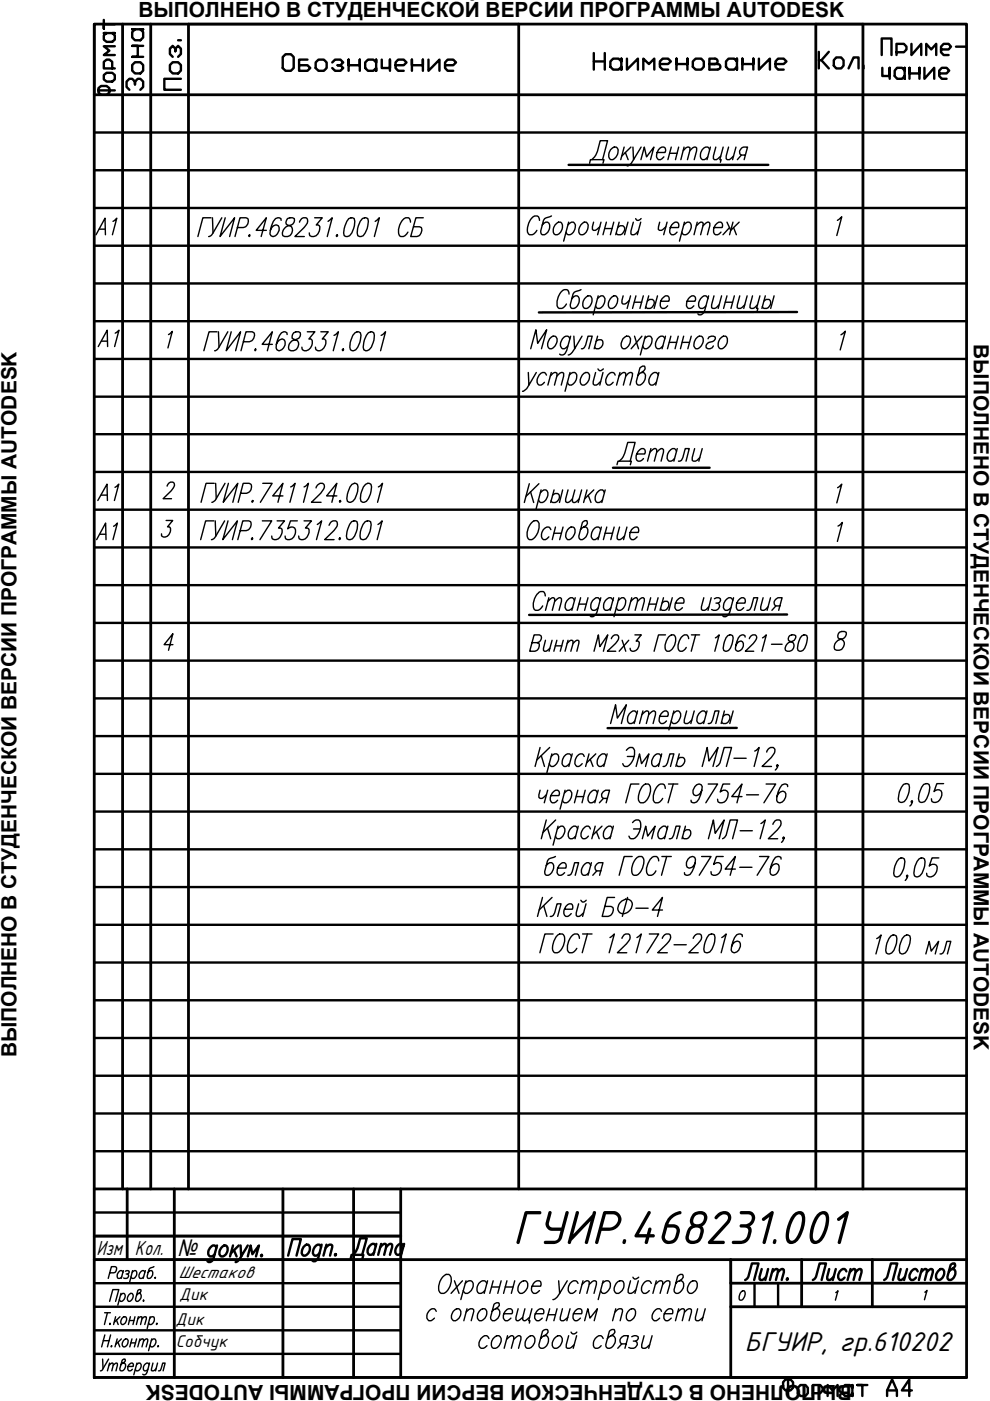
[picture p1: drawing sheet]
<svg xmlns="http://www.w3.org/2000/svg" width="210mm" height="297mm" viewBox="0 0 210 297" stroke-linecap="round" stroke-linejoin="round" font-family="sans-serif">
<!-- layer: 0 -->
<g fill="none" stroke="#000" stroke-width=".59">
<path d="M20 5.1h184.9v286.9h-184.9zM26 5.1v247M32 5.1v247M40 5.1v247M110 5.1v247M173 5.1v247M183 5.1v247M20 20.1h184.9M20 252.1h184.9M27 252.1v15M37 252.1v39.9M60 252.1v39.9"/>
<path d="M75 252.1v39.9M85 252.1v39.9M20 267.1h184.9M20 262.1h65M154.9 267.1v24.9h50M154.9 272.1h50M154.9 277.1h50M170 267.1v10M185 267.1v10"/>
</g>
<g fill="none" stroke="#000" stroke-width=".51">
<path d="M20 5.1v15M40 5.1h70M173 5.1h10M20 28.1h184.9M20 36.1h184.9M120.6 35h42.3M20 44.1h184.9M20 52.1h184.9M20 60.1h184.9M20 68.1h184.9M20 76.1h184.9M169 66.2h-54.7"/>
<path d="M20 84.1h184.9M20 92.1h184.9M130 99.2h20.5M20 100.1h184.9M20 108.1h184.9M20 116.1h184.9M20 124.1h184.9M20 132.1h184.9M166.9 130.3l-54.7 .1M20 140.1h184.9M20 148.1h184.9M20 156.1h184.9"/>
<path d="M156.2 154.3l-27.4 .1M20 164.1h184.9M20 172.1h184.9M20 180.1h184.9M20 188.1h184.9M20 196.1h184.9M20 204.1h184.9M20 212.1h184.9M20 220.1h184.9M20 228.1h184.9M20 236.1h184.9M20 257.1h65"/>
<path d="M20 244.1h184.9M20 262.1h65M20 267.1h65M20 277.1h65M20 272.1h65M160 272.1v5M165 272.1v5M20 282.1h65M20 287h65M20 292h184.9"/>
</g>
<g fill="none" stroke="#000" stroke-width=".3">
<path d="M125 34.6l.2-.7h2.9l-.3 .7M125.5 33.9a5.4 5.4 0 0 0 1.8-4.1h1.5l-1 4.1M129.5 31.7l.7-.5h.4a1.1 1.1 0 0 1 .3 1.5 1.48 1.48 0 0 1-1.4 1.2 1.39 1.39 0 0 1 0-2.2zM132.3 31.2l-.7 2.7M132.6 32.3l.6 1.6M133.8 31.2l-2 1.9M134.2 31.2l.1 2.7 1.6-2.7M134.3 33.9a1.64 1.64 0 0 1-1.3 1.3M135.9 33.9l.7-2.7 .5 2.1 1.5-2.1-.7 2.7M139.3 32.3h1.7a.71 .71 0 0 0 .1-.8 .71 .71 0 0 0-.8-.3 1.85 1.85 0 0 0-.9 2.4l.2 .3h.4l.8-.6M142 32.5h1.6M142.3 31.2l-.7 2.7"/>
<path d="M143.9 31.2l-.7 2.7M144.9 31.9l.9-.7 .5 .2-.5 2.5M145 31.2l-.6 2.7M146.3 31.9l.9-.7 .5 .2v.5l-.5 2M150.5 31.7l-.4-.5a1.6 1.6 0 0 0-1.4 1 1.6 1.6 0 0 0 .2 1.7h.5l.7-.6M150.6 31.2l-.7 2.7M151.8 31.2l-.5 1.9v.5l.2 .3h.4l.9-.8M153.3 31.2l-.7 2.7h.3l-.2 .5M154.5 31.2l-.5 1.9v.5l.2 .3h.4l.9-.8M156 31.2l-.7 2.7M157.2 32.9l-.9 1M158 32.9h-.8a.95 .95 0 0 1-.4-1 .95 .95 0 0 1 .8-.7h.9l-.7 2.7"/>
<path d="M44.7 46.2h-1.7l-1 4M45 46.2l.2 3.2M47 46.2l-1.8 3.2a1.14 1.14 0 0 1-1 .8M47.8 46.2l-1.1 4 3-4-1 4M50.3 48.2h1.3a1.37 1.37 0 0 0 .9-1.9l-.3-.1h-1.3l-1.1 4M52.7 50l.2-.2 .1 .2-.2 .2zM56.5 48.8h-2.2l2.2-2.6-1.1 4M59.6 46.7v-.4l-.4-.1-.8 .1a5.6 5.6 0 0 0-1.2 3.3l.2 .4 .4 .2a1.6 1.6 0 0 0 1.2-2.3 .94 .94 0 0 0-1.4 .3l-.3 .6M61 46.3a.88 .88 0 0 0-.1 1.4 1.26 1.26 0 0 1 1.1 1.5 1.26 1.26 0 0 1-1.6 1l-.4-.2a1.78 1.78 0 0 1 1.8-2.3 1.12 1.12 0 0 0 .6-1.4l-.4-.1zM63.5 47.1v-.2a1.03 1.03 0 0 1 1.6-.6 1.16 1.16 0 0 1-.2 1.4l-2.4 2.5h2M66.7 46.2h1.6l-1.2 1.5h.4l.2 .2a1.57 1.57 0 0 1-.3 1.7 1.57 1.57 0 0 1-1.7 .4l-.1-.6M69.6 46.9l.8-.7-1 4"/>
<path d="M71.3 50l.2-.2 .1 .2-.2 .2zM74 46.3l.5-.1 .6 .1a4.1 4.1 0 0 1-1 3.7l-.4 .2-.7-.2a4.5 4.5 0 0 1 1-3.7zM76.8 46.3l.5-.1 .7 .1a4.5 4.5 0 0 1-1 3.7l-.5 .2-.6-.2a4.1 4.1 0 0 1 .9-3.7zM79.5 46.9l.9-.7-1 4M87 47.1l-.2-.8-.2-.1a1.9 1.9 0 0 0-1.8 1.5 2.1 2.1 0 0 0 .2 2.5 1.41 1.41 0 0 0 1.5-1M89.7 46.2h-1.5l-1.1 4h1.3a1.44 1.44 0 0 0 .9-2l-.4-.1h-1.2M114.4 46.7l-.2-.7a1.26 1.26 0 0 0-1.8 .7 3 3 0 0 0-.3 2.9 1.17 1.17 0 0 0 1.7-.8M116.9 45.8l-1.4 .5-.3 .4-.6 2.3 .2 .6 .2 .2a1.6 1.6 0 0 0 1.4-1 1.6 1.6 0 0 0-.3-1.7h-.4l-.7 .6M118.1 47.3l.3-.2h.5a1.63 1.63 0 0 1-1.2 2.7 1.61 1.61 0 0 1 .4-2.5zM120.4 47.7l.8-.6h.4a1.13 1.13 0 0 1 .3 1.5 1.19 1.19 0 0 1-1.7 1l-.2-.4M120.6 47.1l-1.1 4M123.5 47.3l.4-.2h.4a1.13 1.13 0 0 1 .3 1.5 1.19 1.19 0 0 1-1.7 1 1.79 1.79 0 0 1 .6-2.3z"/>
<path d="M125.9 47.1l-.3 1v.5l.2 .2h.4l1-.7M127.4 47.1l-.7 2.7M128.2 48.5h1.6M128.6 47.1l-.8 2.7M130.1 47.1l-.7 2.7M131 48.2a.83 .83 0 0 1 1.4 0 1.18 1.18 0 0 1-.4 1.2 1.18 1.18 0 0 1-1.2 .2l-.1-.2M131.3 47.1l-.7 2.7M133.1 47.1l-.7 2.7M134.3 47.1l-.5 1.9v.6l.2 .2h.4l.9-.8M134.8 46.3l.1 .3a.67 .67 0 0 0 1-.3M135.8 47.1l-.7 2.7M139.9 47.1l-.3 1.5 .2 .2h.5l.9-.7"/>
<path d="M141.4 47.1l-.7 2.7M142.1 48.2h1.7a.71 .71 0 0 0 0-.9 .71 .71 0 0 0-1 0 1.85 1.85 0 0 0-.6 2.3l.2 .2h.4l.8-.6M145 47.7l.7-.6h.4a1.64 1.64 0 0 1-.7 2.7h-.4l-.4-.6M145.1 47.1l-1 4M147.7 47.9l.8-.8h.3l.3 .2-.6 2.5M147.8 47.1l-.6 2.7M149.1 47.9l.9-.8h.3l.2 .2v.6l-.5 1.9M151.4 48.2h1.7a.89 .89 0 0 0-.2-1.1 1.6 1.6 0 0 0-1.5 1 1.6 1.6 0 0 0 .3 1.7h.4l.8-.6M154.1 47.1l.8 1.7 1.8-1.7M154.7 48.2l-1.4 1.6M155.4 47.1l-.7 2.7M155.5 48.2l.6 1.6"/>
<path d="M177.5 46.7l1-.7-1.1 3.9M35.7 70.9l.8-.6-.9 3.5M112 79l.1 2.6 1.6-2.6M112.5 73.9l1.1-4 .4 2.9 1.9-2.9-1.1 4M115.9 79.5l-.5-.5a1.69 1.69 0 0 0-1.4 2.4l.3 .2h.4l.7-.5M116.5 71.8l.8-.5h.4a1.64 1.64 0 0 1-.7 2.6h-.5a1.13 1.13 0 0 1-.3-1.5zM116.7 79.7l.9-.7 .5 .1-.5 2.5M116.9 79l-.7 2.6M118.1 79.7l.9-.7 .5 .1v.6l-.5 1.9M120.6 62.3l-.2-.7a1.26 1.26 0 0 0-1.7 .7 3 3 0 0 0-.4 2.9 1.17 1.17 0 0 0 1.8-.7M120.7 79.5l.8-.5h.4a1.1 1.1 0 0 1 .3 1.5 1.48 1.48 0 0 1-1.5 1.1l-.4-.5M120.8 71.8l-.4-.5a1.65 1.65 0 0 0-1.4 2.4l.3 .2h.4l.7-.6"/>
<path d="M120.9 79l-1.1 4M121 71.3l-.9 3-.3 .6a.78 .78 0 0 1-1.1 .2M121.7 71.3l.1 2.6 1.6-2.6M121.8 73.9a1.77 1.77 0 0 1-1.3 1.4M123.2 61.4l-1.4 .6-.3 .3-.6 2.3 .1 .6 .2 .2a1.6 1.6 0 0 0 1.5-1 1.6 1.6 0 0 0-.3-1.7h-.4l-.8 .6M123.3 73.9l.6-.2 .3-.5 .5-1.9h.9l-.8 2.6M123.4 79.5l.8-.5h.4a1.1 1.1 0 0 1 .3 1.5 1.48 1.48 0 0 1-1.5 1.1 1.13 1.13 0 0 1-.3-1.5zM124 63.3l.7-.6h.4a1.63 1.63 0 0 1-1.1 2.7 1.32 1.32 0 0 1 0-2.1zM126.3 79l-.5 1.9v.5l.2 .2h.4l.9-.7M126.4 72.4a.8 .8 0 0 1 1.1-.4 .8 .8 0 0 1 .3 1.2 .95 .95 0 0 1-.8 .7 .95 .95 0 0 1-.9-.3M126.7 63.3l.7-.6h.4a1.13 1.13 0 0 1 .3 1.5 1.19 1.19 0 0 1-1.7 1l-.1-.4M126.7 71.3l-.7 2.6"/>
<path d="M126.8 78.2l.3 .4h.3l.5-.4M126.8 62.7l-1 4M127.8 79l-.6 2.6M129.4 63.3l.7-.6h.5a1.13 1.13 0 0 1 .3 1.5 1.19 1.19 0 0 1-1.7 1 1.7 1.7 0 0 1 .2-1.9zM130.4 79.5l-.4-.5a1.69 1.69 0 0 0-1.4 2.4l.3 .2h.4l.7-.5M131.2 79.7l1-.7 .5 .1v.6l-.5 1.9M131.4 79l-.7 2.6M132.1 71.8l.7-.5h.5a1.1 1.1 0 0 1 .3 1.5 1.48 1.48 0 0 1-1.5 1.1 1.13 1.13 0 0 1-.3-1.5zM132.1 62.7l-.2 1v.5l.2 .3h.4l.9-.8M132.7 79.7l.9-.7 .5 .1-.5 2.5M133.7 62.7l-.7 2.7M134.5 64.1h1.6"/>
<path d="M134.5 71.3l.9 2.6M134.8 62.7l-.7 2.7M136 79h.4a1.1 1.1 0 0 1 .3 1.5 1.48 1.48 0 0 1-1.4 1.1l-.3-.2-.1-.5 .8-2.9 .5-.4h.5v.2a1.27 1.27 0 0 1-1 1.3l-.4 .4M136.1 71.3l-2.3 2.6M136.4 62.7l-.7 2.7M136.7 71.8l.7-.5h.4a1.1 1.1 0 0 1 .3 1.5 1.48 1.48 0 0 1-1.4 1.1l-.4-.6M136.8 71.3l-1 4M137.2 63.9a.83 .83 0 0 1 1.5 0 1.18 1.18 0 0 1-.4 1.2 1.18 1.18 0 0 1-1.3 .1l-.1-.2M137.5 62.7l-.7 2.7M139.4 62.7l-.7 2.7M139.6 79.5l-.5-.5a1.76 1.76 0 0 0-1.3 2.4l.2 .2h.4l.7-.5M139.7 79l-.7 2.6"/>
<path d="M140.1 63.9h1.7a.89 .89 0 0 0-.2-1.2 1.6 1.6 0 0 0-1.5 1 1.6 1.6 0 0 0 .3 1.7h.4l.8-.6M141 71.8l-.5-.5a1.76 1.76 0 0 0-1.4 2.4l.3 .2h.4l.7-.6M141.1 71.3l-.7 2.6M141.9 72.6h1.6M142.2 71.3l-.7 2.6M143.8 71.3l-.7 2.6M144.6 72.6h1.6M144.9 71.3l-.6 2.6M145.7 63.9h1.7a.71 .71 0 0 0 0-.8 .71 .71 0 0 0-.7-.4 1.88 1.88 0 0 0-.9 2.5l.2 .2h.4l.7-.6M146.6 71.3l-.8 2.6M147.5 71.8l.8-.5h.4a1.64 1.64 0 0 1-.7 2.6h-.5a1.13 1.13 0 0 1-.3-1.5zM150.1 63.3a.71 .71 0 0 0-1.2-.4 1.58 1.58 0 0 0-.4 2.5h.5l.7-.6"/>
<path d="M150.1 71.8a1.04 1.04 0 0 1 1.5-.4l.1 .4-.3 .4-1.1 .4a.91 .91 0 0 0-.6 1.1 .97 .97 0 0 0 1.6-.4M150.2 62.7l-.8 3.1a1.16 1.16 0 0 1-1.2 .9l-.2-.2M151.4 62.7l-.5 1.9v.6l.7 .2 .8-.8M152.7 71.8l.7-.5h.4a1.63 1.63 0 0 1-1.1 2.6 1.39 1.39 0 0 1 0-2.1zM153 62.7l-.7 2.7M153.8 64.1h1.5M154.1 62.7l-.7 2.7M155.7 62.7l-.7 2.7M156.8 62.7l-.5 2.5 .7 .2 .9-.8M158.4 62.7l-.7 2.7M159.6 62.7l-.6 2.5 .7 .2 .9-.8M161.1 62.7l-.7 2.7h.3l-.2 .6"/>
<path d="M162 63.9a.76 .76 0 0 1 .8-.4 .76 .76 0 0 1 .6 .7 1.08 1.08 0 0 1-1.6 1l-.2-.2M162.3 62.7l-.8 2.7M164.1 62.7l-.7 2.7M178.3 71l.9-.8-1.1 4M112.1 81.6a2.1 2.1 0 0 1-1.3 1.4M35.2 110.3h1.4l-1.1 1.4h.4a1.4 1.4 0 0 1-1.2 2.2l-.4-.2-.1-.5M35.4 103.1l.1-.2a.82 .82 0 0 1 .6-.7 .82 .82 0 0 1 .9 .4 1.78 1.78 0 0 1-.7 1.5l-1.7 1.6h1.8M112.2 102.6l-1 3.9M112.5 104.3l.7 2.2M114.3 102.6l-2.8 2.6M114.6 104.5l.7-.6h.4a1.64 1.64 0 0 1-.7 2.6h-.4l-.4-.5M114.7 103.9l-1 4"/>
<path d="M117.1 105a.8 .8 0 0 1 1.1-.4 .8 .8 0 0 1 .3 1.2 .95 .95 0 0 1-.7 .7 .95 .95 0 0 1-1-.3M117.5 103.9l-.7 2.6M119.3 103.9l-.7 2.6M120.4 103.9l-.5 1.9v.6l.5 .1 1-.7M121.9 103.9l-.5 1.9v.6l.5 .1 .9-.7M123.3 103.9l-.7 2.6M124.5 103.9l-.8 2.6M124.7 105l.6 1.5M125.9 103.9l-1.9 1.9M128.1 104.5l-.3-.6a1.6 1.6 0 0 0-1.5 .9 1.6 1.6 0 0 0 .3 1.7h.4l.8-.5M128.3 103.9l-.7 2.6M177.6 103.4l.9-.8-1.1 4"/>
<path d="M177.7 111.5l.9-.7-1.1 4M36.7 136.7h-1.9l1.9-2.3-1 3.5M115.6 126.4l-.2-.8-.2-.2a1.42 1.42 0 0 0-1.6 1 2.32 2.32 0 0 0-.1 3 1.41 1.41 0 0 0 1.6-.9M116.2 127.5l.9-.8h.3l.2 .2v.6l-.5 1.9M116.4 126.7l-.7 2.7M117.6 127.5l.9-.8h.3l.2 .2v.6l-.5 1.9M121.8 127.3l-.4-.6a1.73 1.73 0 0 0-1.4 2.5l.2 .2h.4l.8-.6M122 126.7l-.8 2.7M122.7 128.1h1.6M123.1 126.7l-.7 2.7M124.7 126.7l-.7 2.7M127.2 127.3l-.4-.6a1.6 1.6 0 0 0-1.4 1 1.6 1.6 0 0 0 .3 1.7h.4l.7-.6"/>
<path d="M127.4 126.7l-.8 3.1a1.22 1.22 0 0 1-1.3 1l-.2-.3M130 127.3l-.5-.6a1.6 1.6 0 0 0-1.4 1 1.6 1.6 0 0 0 .3 1.7h.4l.7-.6M130.1 126.7l-.7 2.7M131.1 127.3l.7-.6h.4a1.13 1.13 0 0 1 .3 1.6 1.19 1.19 0 0 1-1.6 .9l-.2-.4M131.2 126.7l-1 4.1M133.7 127.5l1-.8h.3l.2 .2v.6l-.5 1.9M133.9 126.7l-.7 2.7M135.2 127.5l.9-.8h.3l.2 .2v.6l-.5 1.9M137.6 128.1h1.5M138 126.7l-.8 2.7M139.5 126.7l-.7 2.7M140.4 127.9a.76 .76 0 0 1 .9-.4 .76 .76 0 0 1 .5 .8 1.08 1.08 0 0 1-1.6 .9l-.2-.2"/>
<path d="M140.7 126.7l-.7 2.7M142.5 126.7l-.7 2.7M143.2 127.9h1.7a.71 .71 0 0 0 0-1 .71 .71 0 0 0-1 0 1.85 1.85 0 0 0-.6 2.3l.2 .2h.4l.8-.6M149.2 126.7l-.5 1.9v.6l.7 .2 .9-.8M150.8 126.7l-.7 2.7M151.5 126.9l.4-.2h.5l.3 .2 .1 .4-.2 .4-.8 .2M152.2 127.9a.85 .85 0 0 1 .3 .9 .85 .85 0 0 1-.7 .6l-.9-.2M155.4 127.3l-.5-.6a1.71 1.71 0 0 0-1.3 2.5l.2 .2h.4l.8-.6M155.5 126.7l-.8 3.1a1.22 1.22 0 0 1-1.2 1l-.3-.3M156.2 127.9h1.7a.71 .71 0 0 0 0-1 .71 .71 0 0 0-1 0 1.66 1.66 0 0 0-.4 2.5h.5l.7-.6M158.4 129.4l.6-.2 .8-2.5h.9l-.8 2.7M161.8 126.7l-.5 1.9v.6l.7 .2 .9-.8"/>
<path d="M163.4 126.7l-.8 2.7M164.5 128.5l-.8 .9M165.4 128.5h-.9a.98 .98 0 0 1-.3-1 .98 .98 0 0 1 .7-.8h.9l-.7 2.7M178 134.1a.93 .93 0 0 0-.1 1.3 1.26 1.26 0 0 1 1.1 1.5 1.26 1.26 0 0 1-1.6 1l-.4-.2a1.72 1.72 0 0 1 1.7-2.3 1.21 1.21 0 0 0 .7-1.3l-.4-.2zM114.5 158.5l-1 4M116.5 158.5l-2.7 2.6M117 159.8l-1 4M121.3 159.8l-.7 2.7M124.9 159.8l-.7 2.7M126.3 159.8l-1.9 1.9M128.7 159.8l-.7 2.7M129.5 153.4l1-4 .4 2.9 1.9-2.9-1.1 4"/>
<path d="M132.8 159.1a.97 .97 0 0 1 1.5-.4 3.2 3.2 0 0 1-1.3 3.8h-.5l-.5-.6M135 151.3l-.4-.6a1.6 1.6 0 0 0-1.4 1 1.6 1.6 0 0 0 .3 1.7h.4l.7-.5M135.2 150.7l-.7 2.7M136.1 151.5l.9-.8h.3l.2 .2v.6l-.5 1.9M136.3 150.7l-.7 2.7M137.5 151.5l1-.8 .5 .2v.6l-.5 1.9M139.9 151.9h1.7a.71 .71 0 0 0 0-.8 .71 .71 0 0 0-.7-.4 1.88 1.88 0 0 0-.9 2.5l.2 .2h.4l.7-.5M140.3 159.8l-.7 2.7M142.7 151.3l.8-.6h.4a1.64 1.64 0 0 1-.7 2.7h-.5l-.4-.5M142.9 150.7l-1.1 4.1M144 159.8l-.7 2.7M145.6 150.7l-.5 1.9v.6l.7 .2 .9-.8"/>
<path d="M147.2 150.7l-.7 2.7M149.7 151.3l-.4-.6a1.73 1.73 0 0 0-1.3 2.5l.2 .2h.4l.7-.5M149.9 150.7l-.7 2.7M150.2 153.4l.6-.2 .8-2.5h.8l-.6 2.7M153.3 151.9a.78 .78 0 0 1 1.1-.4 .78 .78 0 0 1 .2 1.1 .91 .91 0 0 1-.7 .8 .91 .91 0 0 1-.9-.4M153.6 150.7l-.7 2.7M155.4 150.7l-.7 2.7M160 159.2l1-.7-1.1 4M162.6 159.5v-.3a1.05 1.05 0 0 1 1.6-.5 1.11 1.11 0 0 1-.2 1.3l-2.4 2.5h2M114.5 167.5l-.2 1v.6l.2 .2h.4l.9-.8M114.8 160.2l.6 2.3M115.8 173.8l-1 4"/>
<path d="M116.1 175.5l.7 2.3M116.1 167.5l-.7 2.7M116.8 168.7h1.7a.71 .71 0 0 0 .1-.8 .71 .71 0 0 0-.8-.4 1.88 1.88 0 0 0-.9 2.5l.2 .2h.4l.7-.5M116.9 160.4l.7-.6h.4a1.64 1.64 0 0 1-.7 2.7h-.4l-.4-.6M117.8 173.8l-2.7 2.7M118.2 175.8l.7-.6h.4a1.64 1.64 0 0 1-.7 2.6h-.4l-.4-.5M118.3 175.2l-1 4M119.7 168.1l.7-.6h.4a1.13 1.13 0 0 1 .3 1.6 1.19 1.19 0 0 1-1.7 .9l-.1-.3M119.8 167.5l-1.1 4.1M121.2 160.4l-.5-.6a1.71 1.71 0 0 0-1.3 2.5l.2 .2h.4l.7-.6M122.2 168.9h1.5M122.5 175.8l-.5-.6a1.78 1.78 0 0 0-1.4 2.5l.7 .1 .7-.5"/>
<path d="M122.5 167.5l-.7 2.7M122.6 175.2l-.7 2.6M123.9 160.4l-.5-.6a1.65 1.65 0 0 0-1.3 2.5l.2 .2h.4l.7-.6M124.1 167.5l-.7 2.7M125.1 161l.6 1.5M125.2 175.8l-.4-.6a1.71 1.71 0 0 0-1.4 2.5l.2 .1h.4l.8-.5M126.2 175.2l-.7 2.6M126.4 176.3l.6 1.5M126.7 168.1l-.5-.6a1.73 1.73 0 0 0-1.3 2.5l.2 .2h.4l.7-.5M126.8 167.5l-.7 2.7M127.6 175.2l-1.9 1.9M127.9 169.3l-.8 .9"/>
<path d="M128.6 160.4l-.4-.6a1.6 1.6 0 0 0-1.4 1 1.6 1.6 0 0 0 .2 1.7h.5l.7-.6M128.8 169.3h-.9a.97 .97 0 0 1-.3-1 .97 .97 0 0 1 .8-.8h.8l-.7 2.7M129.9 175.8l-.4-.6a1.63 1.63 0 0 0-1.2 2.6h.5l.7-.5M130 175.2l-.7 2.6M133 160.4h1.5M134.1 174.4a1.04 1.04 0 0 1 1.5-.4 3.2 3.2 0 0 1-1.3 3.8h-.5l-.5-.5M134.3 175.8h1.5M134.9 162.5l.7-2.7 .4 2.1 1.6-2.1-.7 2.7M135.5 166.2h-1.8l-1 4M136.1 166.8a.95 .95 0 0 1 .9-.6 .95 .95 0 0 1 .9 .6 3.4 3.4 0 0 1-1.5 3.4h-.6a1.3 1.3 0 0 1-.4-1.5l.2-.9zM136.2 177.8l.7-2.6 .4 2.1 1.6-2.1-.7 2.6M140.2 160.4l-.5-.6a1.76 1.76 0 0 0-1.4 2.5l.3 .2h.4l.7-.6"/>
<path d="M140.6 162.5l.6-.2 .3-.6 .5-1.9h.9l-.7 2.7M141.1 167.2l-.3-.8a1.26 1.26 0 0 0-1.7 .8 3 3 0 0 0-.4 2.8 1.17 1.17 0 0 0 1.8-.7M141.5 175.8l-.4-.6a1.78 1.78 0 0 0-1.4 2.5l.6 .1 .8-.5M141.6 175.2l-.7 2.6M141.7 166.2h2M141.9 177.8l.6-.1 .8-2.5h.9l-.7 2.6M142.7 166.2l-1.1 4M143.7 161a.83 .83 0 0 1 1.5 0 1.29 1.29 0 0 1-1.5 1.5l-.3-.4M145 176.3a.76 .76 0 0 1 .9-.4 .76 .76 0 0 1 .6 .8 1.08 1.08 0 0 1-1.7 1l-.1-.3M145.3 175.2l-.7 2.6M148.8 167.5a1.19 1.19 0 0 1-1.7 1 1.63 1.63 0 0 1 1.2-2.3l.4 .2 .2 .4a5.6 5.6 0 0 1-1.2 3.2l-.8 .2-.3-.2-.1-.3M148.9 162.5l1-4 .4 2.9 1.9-2.9-1 4"/>
<path d="M150.2 166.2h1.9l-2.5 4M150.2 177.8l1.1-4 .3 2.9 1.9-2.9-1 4M151.9 162.5l.8-.8 .8-3.2h1.6l-1.1 4M153.2 177.8l.8-.7 .8-3.3h1.6l-1.1 4M154.7 166.2h-1.4l-.6 1.7a.99 .99 0 0 1 1.7 .2 1.62 1.62 0 0 1-2.1 1.9l-.2-.6M155.6 160.8h2.6M156.9 176.1h2.6M157.3 168.9h-2.1l2.1-2.7-1 4M158.3 168.5h2.5M161.3 174.6l1-.8-1.1 4M162.4 166.2h2.1l-2.5 4M163.9 174.8v-.2a1.03 1.03 0 0 1 1.6-.6 1.16 1.16 0 0 1-.2 1.4l-2.4 2.4h2"/>
<path d="M164.9 162.3l-.2 .2-.1-.2 .2-.2a1 1 0 0 1-.4 1.2M166.2 177.7l-.2 .1-.1-.1 .3-.3a1.12 1.12 0 0 1-.5 1.2M167 166.8v-.4l-.4-.2-.8 .2a5.2 5.2 0 0 0-1.1 3.3l.1 .3a1.23 1.23 0 0 0 1.8-1.1v-.6l-.2-.4-.4-.1a1.43 1.43 0 0 0-1.3 1.1M191.6 166.3l.5-.2 .6 .2a4.1 4.1 0 0 1-1 3.7l-.4 .1-.7-.1a4.5 4.5 0 0 1 1-3.7zM193.5 170l-.2 .1-.1-.1 .2-.3a1.12 1.12 0 0 1-.5 1.2M195.8 166.3l.5-.2 .7 .2a4.2 4.2 0 0 1-1 3.7l-.5 .1-.6-.1a4.2 4.2 0 0 1 .9-3.7zM200.1 166.1h-1.5l-.6 1.7a.95 .95 0 0 1 1.7 .2 1.72 1.72 0 0 1-1.7 2.1l-.4-.1-.1-.6M190.6 182.1l.5-.2 .6 .2a4.4 4.4 0 0 1-.9 3.6l-.5 .2-.7-.2a4.4 4.4 0 0 1 1-3.6zM192.4 185.7l-.1 .2-.1-.2 .2-.2a1.05 1.05 0 0 1-.5 1.2M194.9 182.1l.4-.2 .7 .2a4 4 0 0 1-1 3.6l-.4 .2-.7-.2a4.4 4.4 0 0 1 1-3.6zM199.1 181.9h-1.5l-.6 1.7a1.01 1.01 0 0 1 1.7 .2 1.78 1.78 0 0 1-1.7 2.1l-.4-.2-.1-.5M22.2 278.3h1.2"/>
<path d="M22.8 278.3l-.7 2.5M23.2 275.9l.7-2.5h1.3l-.7 2.5M23.3 269.9h.8a.76 .76 0 0 0 .6-.6 .76 .76 0 0 0-.3-.8h-.8l-.7 2.5M24.5 279.2l-.4 1.6M24.7 279.9l.4 .9M25.4 279.2l-1.2 1.2M25.6 274.6l.4-.4h.3a1.05 1.05 0 0 1-.7 1.7l-.3-.4M25.7 274.2l-.7 2.5M25.9 279.5l.2-.2 .5-.1a1.03 1.03 0 0 1-.7 1.6 .84 .84 0 0 1 0-1.3zM26.1 269.8l-.3-.4a.99 .99 0 0 0-.9 .6 .99 .99 0 0 0 .2 1h.5l.2-.3M26.2 269.4l-.5 1.6M26.6 269.5l.3-.1 .5 .1-.1 .5-.5 .1"/>
<path d="M27.1 270.1l.1 .1a.52 .52 0 0 1-.4 .8h-.6M27.3 274.6l.4-.4h.3a1.05 1.05 0 0 1-.7 1.7 .87 .87 0 0 1 0-1.3zM27.4 280h1M27.6 279.2l-.4 1.6M28 269.8l.5-.4h.2a.93 .93 0 0 1 .2 1.1 .93 .93 0 0 1-1 .5l-.1-.3M28.1 269.4l-.6 2.5M28.6 279.2l-.4 1.6M29.2 279.6l.4-.3h.5l-.3 1.5M29.3 279.2l-.4 1.6M29.4 274.2h.3a1.02 1.02 0 0 1 .2 1.1 1.02 1.02 0 0 1-.9 .6l-.3-.5 .5-1.8 .3-.2 .4 .1a.78 .78 0 0 1-.7 .8l-.2 .3M30.1 279.6l.4-.3h.5l-.3 1.5M30.4 275.7v.2z"/>
<path d="M30.7 269.8l-.3-.4a1.03 1.03 0 0 0-.7 1.6h.5l.2-.3M30.8 269.4l-.4 1.6M31.7 279.5a.63 .63 0 0 1 .9-.2 1.1 1.1 0 0 1-.9 1.5l-.2-.3M31.8 279.2l-.6 2.5M32.6 268.5l-.6 .3-.4 .3-.4 1.5 .1 .4a.93 .93 0 0 0 1-.5 .93 .93 0 0 0-.2-1.1h-.2l-.5 .4M32.8 271l.1-.2 .1 .2zM92.5 278l-.4-.5a1.51 1.51 0 0 0-1.4 .9 1.51 1.51 0 0 0 .2 1.6h.5l.7-.5M93.8 270.8a1.05 1.05 0 0 1 1.6-.4 3.1 3.1 0 0 1-1.3 3.8h-.6a2.26 2.26 0 0 1 .1-3zM96.1 278l.8-.5h.4a1.52 1.52 0 0 1 .2 1.6 1.52 1.52 0 0 1-1.4 .9 1.06 1.06 0 0 1-.3-1.5zM96.4 271.6l.9 2.6M98 271.6l-2.4 2.6M98.6 272.1a1.01 1.01 0 0 1 1.5-.4 1.72 1.72 0 0 1-1.4 2.5l-.5-.6"/>
<path d="M98.8 278.2l.9-.7 .7 .2 .1 .3-.6 2M98.8 271.6l-1.1 3.9M99 277.5l-.7 2.5M101.6 278l.7-.5h.5a1.52 1.52 0 0 1 .2 1.6 1.52 1.52 0 0 1-1.4 .9 1.26 1.26 0 0 1 0-2zM103.2 272.1l-.2-.4a1.34 1.34 0 0 0-1.9 1.4 1.05 1.05 0 0 0 .5 1.1h.4l.8-.6M103.4 271.6l-.7 2.6M104.2 272.9h1.7M104.6 271.6l-.8 2.6M105.1 277.5h.4a1.52 1.52 0 0 1 .3 1.6 1.52 1.52 0 0 1-1.4 .9l-.3-.4-.1-.3 .7-2.8a.74 .74 0 0 1 1.1-.1 1.26 1.26 0 0 1-1.1 1.3l-.3 .3M106.3 271.6l-.8 2.6M106.8 278.5h1.7a.69 .69 0 0 0-.2-1 1.51 1.51 0 0 0-1.4 .9 1.51 1.51 0 0 0 .2 1.6h.5l.7-.5M107.1 272.9h1.7"/>
<path d="M107.5 271.6l-.7 2.6M109.1 271.6l-.7 2.6M109.9 277.5l-.5 2.3 .2 .2h.3l.9-.7M110.2 272.1a1.02 1.02 0 0 1 1.5-.4 1.68 1.68 0 0 1-1.4 2.5 1.34 1.34 0 0 1-.1-2.1zM111.3 277.5l-.5 2.3 .5 .2 1-.7M112.8 277.5l-.7 2.5h.3l-.2 .5M112.8 272.7h1.8a.84 .84 0 0 0-.3-1.1 1.65 1.65 0 0 0-1.4 2.4l.3 .2h.4l.8-.6M113.5 278.5h1.7a.74 .74 0 0 0-.3-1 1.6 1.6 0 0 0-1.3 2.3l.2 .2h.5l.7-.5M116.5 277.5l-.7 2.5M118.1 277.5l-.7 2.5M118.4 271.6l.3 2.6 1.6-2.6M118.7 274.2a1.82 1.82 0 0 1-1.5 1.3"/>
<path d="M119.3 277.5l-.5 2.3 .2 .2h.5l.9-.7M120.9 277.5l-.7 2.5M121.6 278.5h1.7a.74 .74 0 0 0-.3-1 1.51 1.51 0 0 0-1.4 .9 1.51 1.51 0 0 0 .3 1.6h.4l.8-.5M122.6 272.1l-.3-.4a1.34 1.34 0 0 0-1.8 1.4v.5l.4 .6h.5l.7-.6M123.4 272.3l1-.7 .5 .1v.6l-.5 1.9M123.6 271.6l-.7 2.6M124.9 272.3l1-.7 .5 .1v.6l-.5 1.9M127.7 272.1a1.01 1.01 0 0 1 1.5-.4 1.68 1.68 0 0 1-1.4 2.5l-.5-.6M127.9 271.6l-1.1 3.9M130.4 278.2l.9-.7h.4l.3 .2v.3l-.5 2M130.6 277.5l-.7 2.5M130.6 272.1a1.01 1.01 0 0 1 1.5-.4 1.72 1.72 0 0 1-1.4 2.5 1.09 1.09 0 0 1-.4-1.5z"/>
<path d="M133.2 278l.7-.5h.4a1.52 1.52 0 0 1 .3 1.6 1.52 1.52 0 0 1-1.4 .9 1.26 1.26 0 0 1 0-2zM133.7 271.6l-.5 1.9v.5l.2 .2h.5l.9-.7M134.2 270.8l.3 .4h.3l.6-.4M135.3 271.6l-.7 2.6M138.1 272.1a.75 .75 0 0 0-1.3-.4 1.58 1.58 0 0 0-.3 2.5h.4l.8-.6M139 272.3l.9-.7 .6 .1v.6l-.5 1.9M139.1 271.6l-.7 2.6M140.3 278l-.5-.5a1.6 1.6 0 0 0-1.3 2.3l.2 .2h.4l.8-.5M140.5 272.3l.9-.7 .6 .1v.6l-.5 1.9M140.8 278.5h1.8a.74 .74 0 0 0-.3-1 1.51 1.51 0 0 0-1.4 .9 1.51 1.51 0 0 0 .3 1.6h.4l.7-.5M143.7 278.2l.9-.7 .5 .2v.5l-.4 1.8M143.9 277.5l-.7 2.5"/>
<path d="M144.1 271.6h.4a1.59 1.59 0 0 1-.7 2.6h-.5l-.2-.2-.2-.5 .8-2.9 .5-.4h.5l.1 .2a1.25 1.25 0 0 1-1.1 1.3l-.4 .4M145.1 278.2l.9-.7 .6 .2v.5l-.5 1.8M146.2 272.1a1.01 1.01 0 0 1 1.5-.4 1.72 1.72 0 0 1-1.5 2.5 1.09 1.09 0 0 1-.3-1.5zM147.9 277.5l-.5 2.3 .3 .2h.4l1-.7M149.5 277.5l-.7 2.5M157.1 274l.4-.3h.3a1.33 1.33 0 0 1-.9 2l-.2-.3v-.5zM177.2 274.1l.5-.4-.6 2M196.1 274l.5-.4-.6 2M21.8 288.1v2.1M21.9 284.3h1.3M22.2 283l-.7 2.6M23 288.1l-1.3 2.3-.4 .2"/>
<path d="M23.1 289.5l.6-.5 .3 .1-.3 1.5M23.2 289l-.4 1.6M23.3 280.6v.2zM23.5 283l-.7 2.6M23.5 285.4l.2-.1-.1 .3zM24 289.5l.6-.5 .3 .1-.3 1.5M24.8 283.9l-.4 1.7M25 284.6l.4 1M25.7 283.9l-1.2 1.2M26.1 289h.3a.95 .95 0 0 1 .1 1.1 .95 .95 0 0 1-1 .5l-.1-.4 .5-1.8 .3-.3 .3 .2a.84 .84 0 0 1-.6 .8l-.2 .2M26.2 284.3l.4-.4h.3a1.02 1.02 0 0 1 .2 1 1.02 1.02 0 0 1-.9 .7 .82 .82 0 0 1 0-1.3zM27.1 289.7h1.1l.1-.5-.2-.2a.99 .99 0 0 0-.9 .6 .99 .99 0 0 0 .1 1h.5l.3-.3"/>
<path d="M27.7 284.7h1M28 283.9l-.5 1.7M29 289.3l.4-.3h.3a.95 .95 0 0 1 .1 1.1 .95 .95 0 0 1-1 .5l-.1-.3M29 283.9l-.5 1.7M29 289l-.6 2.5M29.5 284.3l.6-.4 .3 .1-.3 1.6M29.7 283.9l-.5 1.7M30.4 284.3l.6-.4 .3 .1-.3 1.6M31.6 289.3l-.2-.3a.99 .99 0 0 0-.9 .6 .99 .99 0 0 0 .1 1h.5l.3-.3M31.7 289l-.5 1.9a.72 .72 0 0 1-.8 .6l-.1-.1M32.1 284.3l.4-.4h.3a1.05 1.05 0 0 1-.7 1.7l-.3-.4M32.2 283.9l-.7 2.5"/>
<path d="M32.4 289l-.3 1.6h.4l.6-.4M33.1 280.7l.2-.1-.1 .2zM33.4 289l-.4 1.6M33.4 285.4l.2-.1-.1 .3zM33.6 290.6h.4l.5-1.6h.5l-.4 1.6M124 280l.6-2.5 .5 2 1.6-2-.7 2.5"/>
</g>
<!-- layer: Title -->
<g fill="none" stroke="#000" stroke-width=".51">
<path d="M45.9 264.6l-.4-.5a1.4 1.4 0 0 0-1.2 .8 1.4 1.4 0 0 0 .2 1.5h.4l.7-.5M46 264.1l-.7 2.6a1 1 0 0 1-1.1 .9l-.2-.2M46.9 264.6l.6-.5h.4a1.39 1.39 0 0 1 .2 1.4 1.39 1.39 0 0 1-1.2 .9 1.11 1.11 0 0 1 0-1.8zM49.4 264.1l-.6 2.3M49.6 265.1l.6 1.3M50.6 264.1l-1.7 1.7M51 264.1l.1 2.3 1.4-2.3M51.1 266.4a1.61 1.61 0 0 1-1.1 1.2M52.5 266.4l.6-2.3 .4 1.8 1.4-1.8-.6 2.3M55.3 266.2l.2-.1 .1 .1-.2 .2zM61.1 266.2l.9-3.5h1.8l-.9 3.5M64.3 264.4l.7-.5h.4a1.42 1.42 0 0 1 .2 1.5 1.42 1.42 0 0 1-1.3 .8 .93 .93 0 0 1-.2-1.3z"/>
<path d="M68.1 264.4l-.4-.5a1.5 1.5 0 0 0-1.2 2.2l.6 .1 .6-.5M68.2 263.9l-.7 2.7a1.07 1.07 0 0 1-1.1 .8l-.2-.2M69 264.6l.8-.7 .6 .2-.4 2.1M69.2 263.9l-.6 2.3"/>
</g>
<text font-size="10.9" x="108.7" y="263.8">ГУИР.468231.001</text>
<text font-size="8.8" x="129.5" y="99.8">Детали</text>
<g font-size="7.9">
<text x="110.4" y="115.7">Основание</text>
<text x="114.3" y="187">белая ГОСТ 9754-76</text>
<text x="184.5" y="203.6">100 мл</text>
<text x="73" y="268.1">Дата</text>
</g>
<g font-size="7.5">
<text x="42" y="75.5">ГУИР.468331.001</text>
<text x="41.3" y="107.6">ГУИР.741124.001</text>
<text x="41.3" y="115.7">ГУИР.735312.001</text>
<text x="112.9" y="195.4">Клей БФ-4</text>
<text x="113.2" y="203.2">ГОСТ 12172-2016</text>
<text x="100.2" y="287.2">сотовой связи</text>
</g>
<g font-size="7.1">
<text x="58.6" y="16.2">Обозначение</text>
<text x="124.5" y="15.9">Наименование</text>
<text x="172.5" y="15.9">Кол.</text>
<text x="185.6" y="13.1">Приме-</text>
<text x="25.4" y="21.2" transform="rotate(-90 25.4 21.2)">Формат</text>
<text x="31.4" y="20.1" transform="rotate(-90 31.4 20.1)">Зона</text>
<text x="39.2" y="20.1" transform="rotate(-90 39.2 20.1)">Поз.</text>
<text x="19" y="51.2">А1</text>
<text x="19.8" y="74.8">А1</text>
<text x="19.4" y="107.2">А1</text>
<text x="19.4" y="115.7">А1</text>
<text x="111.1" y="139.3">Винт М2x3 ГОСТ 10621-80</text>
<text x="156.6" y="272.7">Лит.</text>
<text x="171.1" y="272.7">Лист</text>
<text x="186.3" y="272.7">Листов</text>
</g>
<text font-size="6.6" x="164.7" y="297">Формат А4</text>
<text font-size="6.2" x="157.9" y="286.5">БГУИР, гр.610202</text>
<text font-size="5.7" x="185.9" y="18">чание</text>
<text font-size="5.1" x="37.6" y="266.4">№</text>
<g font-size="4.8">
<text x="20.4" y="266.1">Изм</text>
<text x="28.6" y="266.1">Кол.</text>
</g>
<g font-size="4.4">
<text x="29.3" y="3.6">ВЫПОЛНЕНО В СТУДЕНЧЕСКОЙ ВЕРСИИ ПРОГРАММЫ AUTODESK</text>
<text x="206.5" y="73" transform="rotate(90 206.5 73)">ВЫПОЛНЕНО В СТУДЕНЧЕСКОЙ ВЕРСИИ ПРОГРАММЫ AUTODESK</text>
<text x="3.5" y="224.2" transform="rotate(-90 3.5 224.2)">ВЫПОЛНЕНО В СТУДЕНЧЕСКОЙ ВЕРСИИ ПРОГРАММЫ AUTODESK</text>
<text x="180.6" y="293.6" transform="rotate(-180 180.6 293.6)">ВЫПОЛНЕНО В СТУДЕНЧЕСКОЙ ВЕРСИИ ПРОГРАММЫ AUTODESK</text>
</g>
<g font-size="3.9">
<text x="37.8" y="270.9">Шестаков</text>
<text x="38" y="275.6">Дик</text>
<text x="37.2" y="280.9">Дик</text>
<text x="37.3" y="285.7">Собчук</text>
</g>
</svg>
